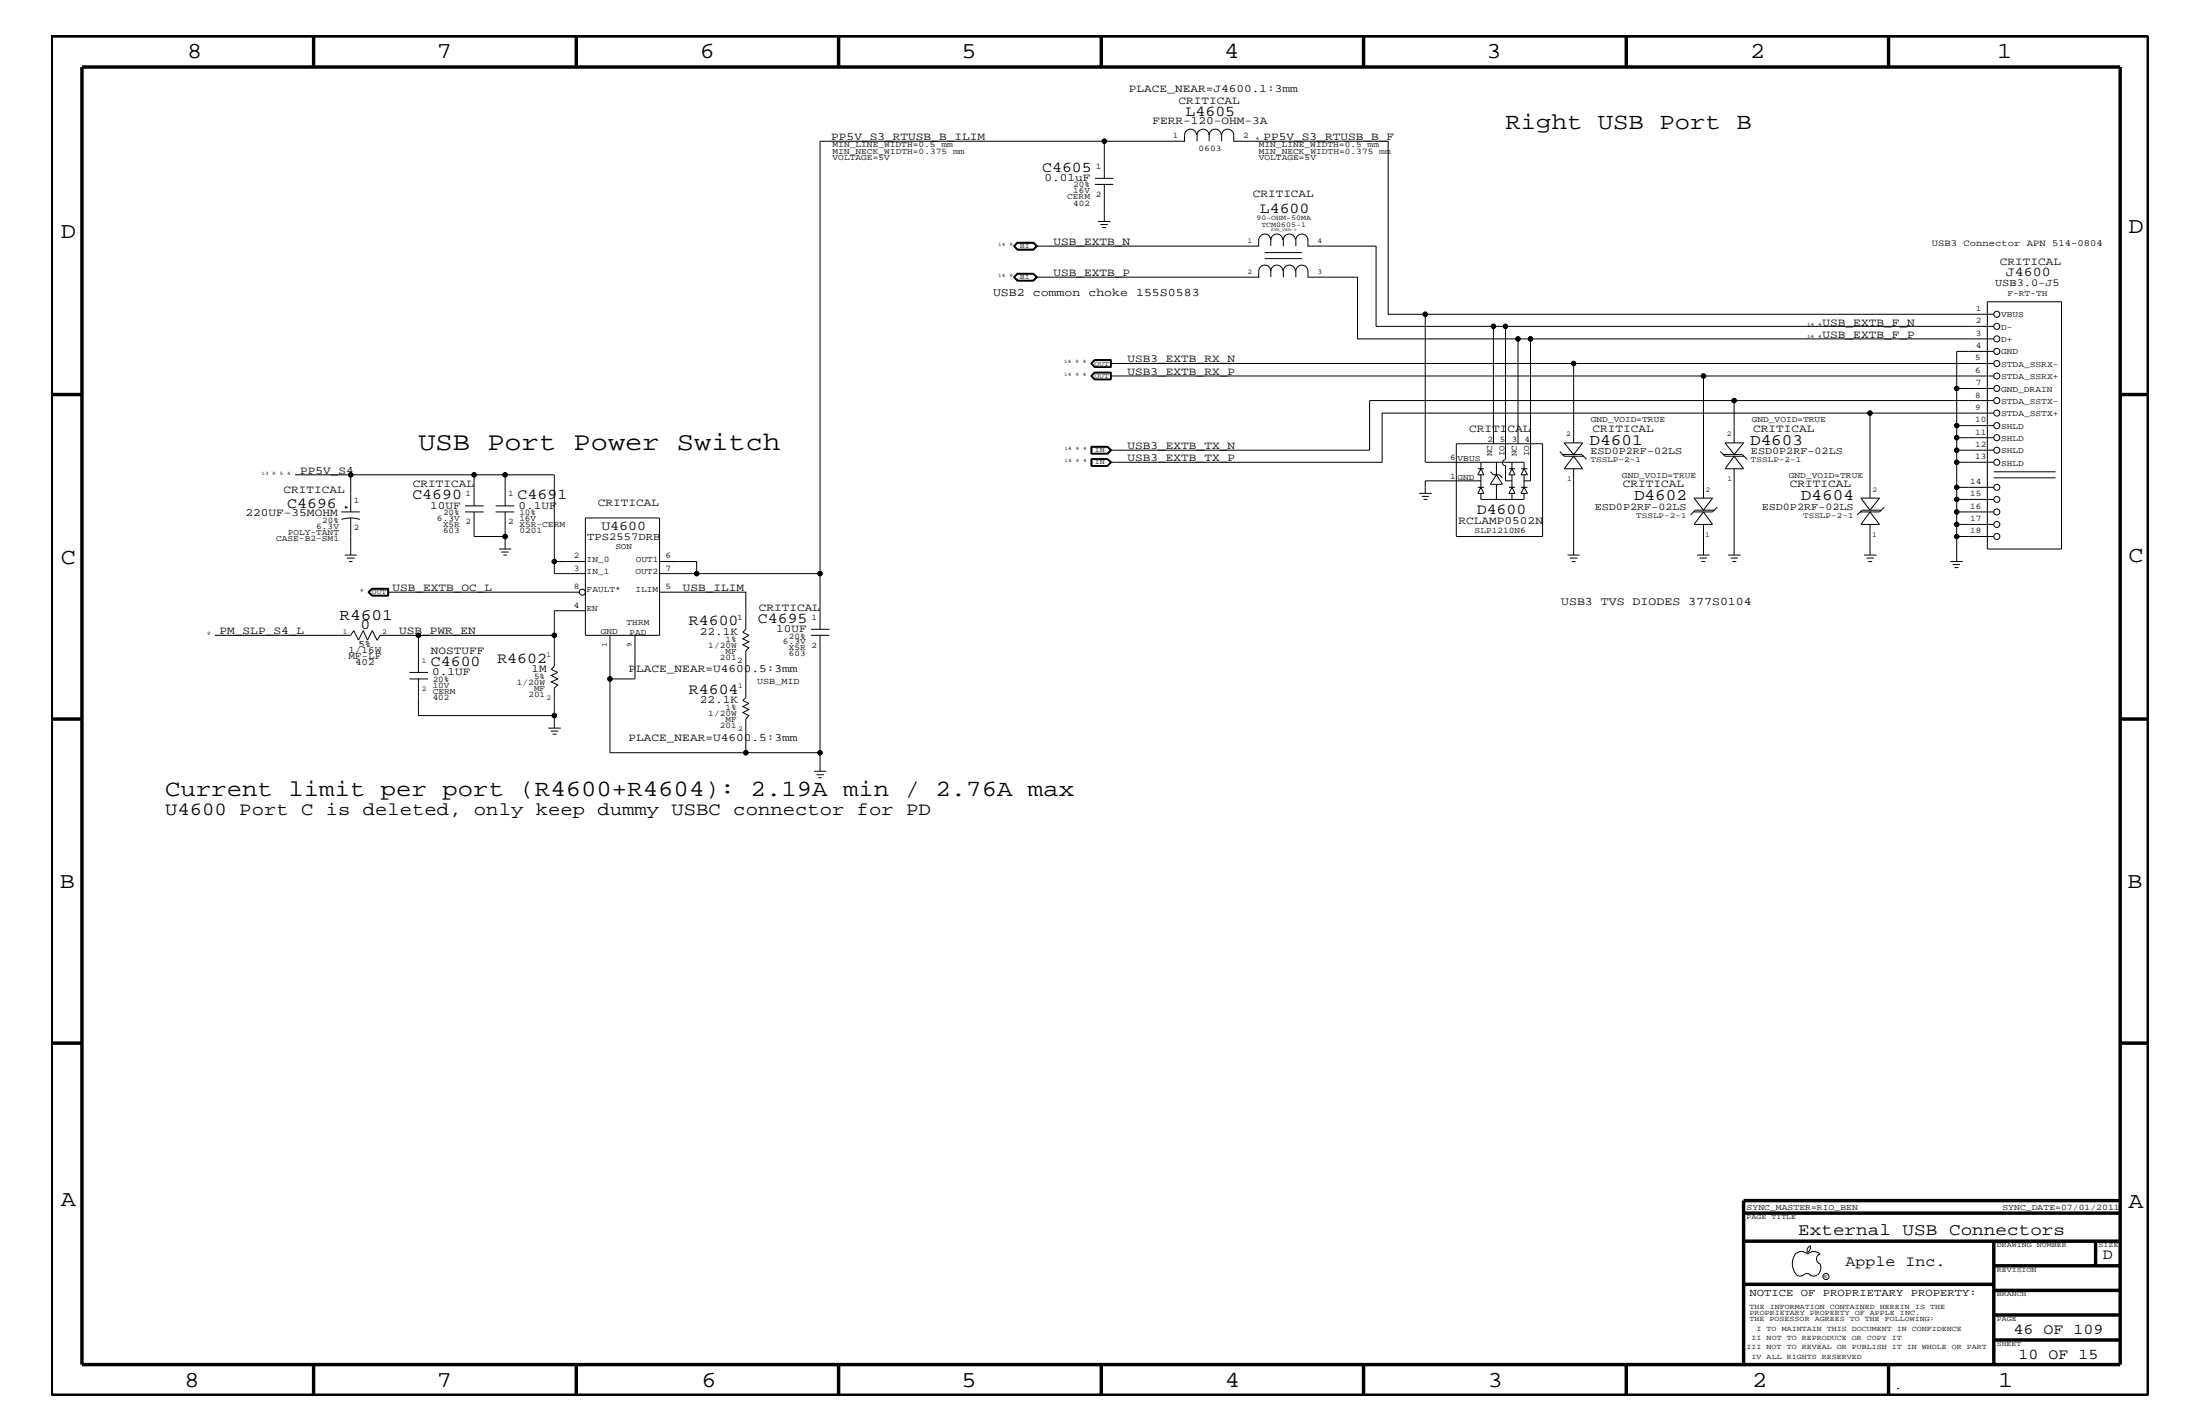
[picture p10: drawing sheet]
<svg xmlns="http://www.w3.org/2000/svg" width="432mm" height="279mm" viewBox="0 0 432 279" stroke-linecap="round" stroke-linejoin="round" font-family="sans-serif">
<g fill="none" stroke="#000" stroke-width=".2">
<path d="M214.9 36.2h3.6M214.9 35h3.6M216.7 27.7h-55.7v84.9M216.7 36.2v7.3M234.9 26.5a1.19 1.19 0 0 0-1.2-1.2 1.19 1.19 0 0 0-1.2 1.2v1.2h-15.8v7.3M237.3 26.5a1.19 1.19 0 0 1 1.2-1.2 1.19 1.19 0 0 1 1.2 1.2M237.3 26.5a1.19 1.19 0 0 0-1.2-1.2 1.19 1.19 0 0 0-1.1 1.2v1.2M237.3 26.5v1.2M239.8 27.7v-1.2a1.19 1.19 0 0 1 1.2-1.2 1.19 1.19 0 0 1 1.1 1.2v1.2h30.4v34h7.2M199 48.3l.7-.7h3.2l.6 .7-.6 .8M199 48.3l.7 .8h3.2M199 48.3l.6-.8h3.3l.7 .8-.7 .8"/>
<path d="M199 48.3l.6 .8h3.3M199 54.4l.7-.7h3.2l.6 .7-.6 .7h-3.2zM199.1 48.3l.6-.6h3.1l.7 .6-.7 .7h-3.1zM199.1 54.4l.6-.7h3.1l.7 .7-.7 .7h-3.1zM199.1 48.3l.6-.6h3.1l.6 .6-.6 .6h-3.1zM199.1 54.4l.6-.6h3.1l.6 .6-.6 .6h-3.1zM199.6 53.6h3.3l.7 .8-.7 .7h-3.3l-.6-.7zM215.5 43.5h2.4M216 44.1h1.4M216.3 44.6h.8M248.2 49.6h7.3M248.2 50.7h7.3"/>
<path d="M249.4 47.1a1.19 1.19 0 0 0-1.2-1.2 1.19 1.19 0 0 0-1.1 1.2v1.2h-43.7M249.4 53.2a1.19 1.19 0 0 0-1.2-1.2 1.19 1.19 0 0 0-1.1 1.2v1.2h-43.7M249.4 53.2a1.19 1.19 0 0 1 1.2-1.2 1.19 1.19 0 0 1 1.2 1.2M249.4 47.1a1.19 1.19 0 0 1 1.2-1.2 1.19 1.19 0 0 1 1.2 1.2M249.4 47.1v1.2M249.4 53.2v1.2M254.3 53.2a1.19 1.19 0 0 0-1.2-1.2 1.19 1.19 0 0 0-1.2 1.2v1.2M254.3 47.1a1.19 1.19 0 0 0-1.2-1.2 1.19 1.19 0 0 0-1.2 1.2v1.2M254.3 54.4v-1.2a1.19 1.19 0 0 1 1.2-1.2 1.19 1.19 0 0 1 1.2 1.2v1.2h9.7v12.1h31.5M254.3 48.3v-1.2a1.19 1.19 0 0 1 1.2-1.2 1.19 1.19 0 0 1 1.2 1.2v1.2h13.4v15.7h23M390.1 59.2h14.5v48.5h-14.5zM214.1 71.3l.8 .8"/>
<path d="M214.1 71.3l.8-.7h3.1v1.5M214.1 73.8l.8 .7M214.3 73.8l.6-.6h3v1.2h-3zM214.8 70.6h3.3v1.5h-3.3l-.7-.8zM214.8 73h3.3v1.5h-3.3l-.7-.7zM214.9 72h3.1M214.9 73.1h3.1v1.4h-3.1M214.9 70.7l-.7 .6 .7 .7M214.9 70.7h3.1M214.9 70.7l-.6 .6 .6 .7M214.9 73.1l-.8 .7M214.9 73.1l-.7 .7 .7 .7"/>
<path d="M217.9 70.7v1.3M217.9 71.3h173.4M217.9 73.8h173.4M295.5 64h-2.4v23.1M300.4 66.5h-2.5v20.6M308.9 71.3v15.6M334.3 73.8v23.9M340.4 78.6h-71.6v9.7h-50.9M391.3 76.2h-7.3v7.3h7.3M391.3 78.6h-50.9v8.3M391.3 64h-95.8v26.1M391.3 66.5h-90.9v27.8h-1.3"/>
<path d="M391.3 61.7h-111.6v29h19.4M391.3 68.9h-7.3v7.3M57.9 93.2h10.9M67.6 99.5h.6M67.9 99.3v.6M91.3 99.3h3.6M93 93.2h-24.2v7.2M97.3 99.3h3.6M99.1 93.2h9.7v17h6.1M99.1 93.2h-6.1v6.1M99.1 93.2v6.1M214.1 87.6h3.3l.8 .7-.8 .8h-3.3z"/>
<path d="M214.1 90h3.3l.8 .7-.8 .8h-3.3zM214.2 90v1.5M214.3 87.7h3l.6 .6-.6 .6h-3M214.3 87.7v1.3M217.3 90.1l.6 .6-.6 .7M217.3 87.7l.8 .6-.8 .7M217.3 87.7h-3.1v1.3h3.1M217.3 87.7l.7 .6-.7 .7M217.3 90.1h-3v1.3h3M217.3 90l.8 .7-.8 .8M217.3 90.1l.7 .6-.7 .7M278.6 96.8h2.4"/>
<path d="M279.1 97.4h1.4M279.4 98h.8M285.8 87.1h17v18.2h-17zM290.1 95.6h1.2M290.1 92h1.2M290.7 95.6l.6 1.2h-1.2zM290.7 90.7v1.3l.6 1.2h-1.2l.6-1.2M290.7 96.8v1.2h8.4v-1.2M290.7 93.2v2.4M290.7 94.3h-11v2.5M292.5 92.6l.6 .6h1.2l.6 .6M293.7 93.2l1.2 1.8h-2.4z"/>
<path d="M293.7 90.7v2.5M293.7 95v3M295.5 90.2a.59 .59 0 0 0-.6 .6 .59 .59 0 0 0 .6 .6v2.9h1.3M296.2 95.6h1.1M296.2 92h1.1M296.8 95.6l.5 1.2h-1.1zM296.8 92l.5 1.2h-1.1zM296.8 90.7v1.3M296.8 93.2v2.4M296.8 96.8v1.2M298.5 95.6h1.3M298.5 92h1.3"/>
<path d="M299.1 90.7h.1M299.1 92l.7 1.2h-1.3zM299.1 90.7v1.3M299.1 93.2v2.4M299.1 95.6l.7 1.2h-1.3zM306.2 88.6l.8 .9h3.8M306.7 89.2h3.8l.9 .9M307 86.9h3.6l-1.7 2.3zM308.9 89.5l1.7 2.5h-3.6zM308.9 92v16.9M332.5 97.7h3.6l-1.8 2.4zM337.1 99.5l-1 .9h-3.7"/>
<path d="M337.7 88.6l.9 .9h3.7M338.2 89.2h3.8l.9 .9M338.6 86.9h3.6l-1.8 2.3zM340.4 89.5l1.8 2.5h-3.6zM340.4 92v16.9M365.3 97.7h3.6l-1.9 2.4zM367 81.1h-95.7v9.6h-53.4M369.8 99.5l-.9 .9h-3.8M384 83.5v2.4M391.3 98h-7.3v2.4M391.3 95.6h-7.3v2.4M391.3 90.7h-7.3v4.9"/>
<path d="M391.3 88.3h-7.3v2.4M391.3 85.9h-7.3v2.4M391.3 81.1h-24.3v16.6M391.3 93.8h12.1M391.3 92.6h12.1M67 100.4h3.6M67 101.9a5.8 5.8 0 0 1 3.6 0M67.6 108.9h2.4M68.1 109.5h1.5M68.5 110.2h.7M68.8 101.6v7.3M72.2 116.2l.8-.8h3.3v1.6h-3.3z"/>
<path d="M73 115.5h3.2v1.4h-3.2l-.7-.7zM73.1 115.5l-.7 .7 .7 .7M76.1 116.2h37.6M76.1 115.6h-3l-.6 .6 .6 .6h3M76.1 115.5v1.4M91.3 100.4h3.6M93 100.4v4.9h6.1M97.3 100.4h3.6M98 107.7h2.3M98.4 108.3h1.4M98.8 108.9h.7M99.1 100.4v7.3"/>
<path d="M108.8 110.2v2.4h6.1M114.9 119.8h-6.1v11l-.6 .5 1.3 .6-1.3 .6 1.3 .7-1.3 .6 1.3 .6-.7 .6v7.9M114.9 101.6h14.6v23.1h-14.6zM129.5 116.2h16.9v7.3l-.6 .6 1.2 .6-1.2 .6 1.2 .6-1.2 .6 1.2 .6-.6 .6v9.1l-.6 .6 1.2 .6-1.2 .6 1.2 .6-1.2 .6 1.2 .6-.6 .7v6.6h14.6M129.5 110.2h7.2v2.4h-7.2M136.7 112.6h24.3v10.9M307.7 108.9h2.3M308.1 109.5h1.5M308.5 110.2h.7M333.1 108.9h2.4M333.6 109.5h1.4M333.9 110.2h.8"/>
<path d="M334.3 100.4l1.8 2.5h-3.6zM334.3 102.9v6M336.5 100.1h-3.8l-.9 .9M339.2 108.9h2.4M339.7 109.5h1.4M340 110.2h.8M365.8 108.9h2.5M366.4 109.5h1.4M366.7 110.2h.8M367 100.4l1.9 2.5h-3.6zM367 102.9v6M369.2 100.1h-3.7l-1 .9"/>
<path d="M382.8 110.2h2.4M383.3 110.8h1.4M383.6 111.4h.8M391.3 105.3h-7.3v4.9M391.3 102.9h-7.3v2.4M391.3 100.4h-7.3v2.5M42.2 124.7h26.6l.6-1 1 1.9 .9-1.9 .8 1.9 1-1.9 .9 1.9M80.3 133.2h3.7M80.3 131.9h3.7M82.1 124.7v7.2M82.1 133.2v7.2h26.7M108.8 124.7h-34.2l-.6 1"/>
<path d="M119.7 124.7v23h26.7M124.6 124.7v8.5h-4.9M159.2 124.7h3.6M159.2 123.5h3.6M161 124.7v26.6M107.6 142.9h2.5M108.1 143.5h1.5M108.5 144h.7M159.8 151.3h2.3M160.3 152h1.4M160.6 152.6h.7M352.3 246.1a1.69 1.69 0 0 1 2.5 0"/>
<path d="M352.4 246a3.3 3.3 0 0 0 .2 4.1M352.6 250.2l.7 .2 .7-.2M354 250.2l.7-.3 .7 .3M354.8 246.1a1.69 1.69 0 0 1 2.4 0M355.2 250.2l.7 .2 .7-.2M355.3 244.4v.3a1.18 1.18 0 0 1-.6 1.1M355.4 244.4a.99 .99 0 0 0-.6 1.4M357.2 246a1.04 1.04 0 0 0-.7 1 1.04 1.04 0 0 0 .7 1M357.3 248l.1 .7a2.11 2.11 0 0 1-.6 1.5"/>
<circle cx="216.7" cy="27.7" r=".42"/>
<circle cx="279.7" cy="61.7" r=".42"/>
<circle cx="293.1" cy="64" r=".42"/>
<circle cx="295.5" cy="64" r=".42"/>
<circle cx="297.9" cy="66.5" r=".42"/>
<circle cx="300.4" cy="66.5" r=".42"/>
<circle cx="308.9" cy="71.3" r=".42"/>
<circle cx="334.3" cy="73.8" r=".42"/>
<circle cx="340.4" cy="78.6" r=".42"/>
<circle cx="384" cy="76.2" r=".42"/>
<circle cx="391.9" cy="71.3" r=".59"/>
<circle cx="391.9" cy="73.8" r=".59"/>
<circle cx="391.9" cy="64" r=".59"/>
<circle cx="391.9" cy="66.5" r=".59"/>
<circle cx="391.9" cy="76.2" r=".59"/>
<circle cx="391.9" cy="68.9" r=".59"/>
<circle cx="391.9" cy="61.7" r=".59"/>
<circle cx="391.9" cy="78.6" r=".59"/>
<circle cx="68.8" cy="93.2" r=".42"/>
<circle cx="93" cy="93.2" r=".42"/>
<circle cx="99.1" cy="93.2" r=".42"/>
<circle cx="367" cy="81.1" r=".42"/>
<circle cx="384" cy="90.7" r=".42"/>
<circle cx="384" cy="83.5" r=".42"/>
<circle cx="384" cy="98" r=".42"/>
<circle cx="384" cy="95.6" r=".42"/>
<circle cx="384" cy="85.9" r=".42"/>
<circle cx="384" cy="88.3" r=".42"/>
<circle cx="391.9" cy="83.5" r=".59"/>
<circle cx="391.9" cy="90.7" r=".59"/>
<circle cx="391.9" cy="98" r=".59"/>
<circle cx="391.9" cy="81.1" r=".59"/>
<circle cx="391.9" cy="95.6" r=".59"/>
<circle cx="391.9" cy="85.9" r=".59"/>
<circle cx="391.9" cy="88.3" r=".59"/>
<circle cx="99.1" cy="105.3" r=".42"/>
<circle cx="108.8" cy="110.2" r=".42"/>
<circle cx="114.3" cy="116.2" r=".59"/>
<circle cx="136.7" cy="112.6" r=".42"/>
<circle cx="161" cy="112.6" r=".42"/>
<circle cx="384" cy="100.4" r=".42"/>
<circle cx="384" cy="102.9" r=".42"/>
<circle cx="384" cy="105.3" r=".42"/>
<circle cx="391.9" cy="100.4" r=".59"/>
<circle cx="391.9" cy="102.9" r=".59"/>
<circle cx="391.9" cy="105.3" r=".59"/>
<circle cx="82.1" cy="124.7" r=".42"/>
<circle cx="108.8" cy="124.7" r=".42"/>
<circle cx="119.7" cy="133.2" r=".42"/>
<circle cx="108.8" cy="140.4" r=".42"/>
<circle cx="146.4" cy="147.7" r=".42"/>
<circle cx="161" cy="147.7" r=".42"/>
<circle cx="358.4" cy="250.5" r=".59"/>
</g>
<g fill="none" stroke="#000" stroke-width=".68" stroke-linecap="butt">
<path d="M10.1 7.1h411.5v266.7h-411.5zM16.1 13.2h400v254.5h-400zM61.6 7.1v6.1M113.1 7.1v6.1M164.6 7.1v6.1M216.2 7.1v6.1M267.6 7.1v6.1M319.2 7.1v6.1M370.7 7.1v6.1M10.1 77.4h6M416.1 77.4h5.5M10.1 141.1h6"/>
<path d="M416.1 141.1h5.5M10.1 204.7h6M416.1 204.7h5.5M342.2 238h73.9M416.1 235.6h-73.9v32.1M342.2 243.5h73.9M342.2 252h49.1M391.3 248.4h24.8M391.3 243.5v24.2M391.3 258h24.8M391.3 253.2h24.8M411.3 243.5v4.9"/>
<path d="M61.6 267.7v6.1M113.1 267.7v6.1M164.6 267.7v6.1M216.2 268v5.8M267.6 267.7v6.1M319.2 267.7v6.1M370.7 267.7v6.1M391.3 262.9h24.8"/>
</g>
<g fill="#000">
<circle cx="216.7" cy="27.7" r=".42"/>
<circle cx="279.7" cy="61.7" r=".42"/>
<circle cx="293.1" cy="64" r=".42"/>
<circle cx="295.5" cy="64" r=".42"/>
<circle cx="297.9" cy="66.5" r=".42"/>
<circle cx="300.4" cy="66.5" r=".42"/>
<circle cx="308.9" cy="71.3" r=".42"/>
<circle cx="334.3" cy="73.8" r=".42"/>
<circle cx="340.4" cy="78.6" r=".42"/>
<circle cx="384" cy="76.2" r=".42"/>
<circle cx="68.8" cy="93.2" r=".42"/>
<circle cx="93" cy="93.2" r=".42"/>
<circle cx="99.1" cy="93.2" r=".42"/>
<circle cx="367" cy="81.1" r=".42"/>
<circle cx="384" cy="90.7" r=".42"/>
<circle cx="384" cy="83.5" r=".42"/>
<circle cx="384" cy="98" r=".42"/>
<circle cx="384" cy="95.6" r=".42"/>
<circle cx="384" cy="85.9" r=".42"/>
<circle cx="384" cy="88.3" r=".42"/>
<circle cx="99.1" cy="105.3" r=".42"/>
<circle cx="108.8" cy="110.2" r=".42"/>
<circle cx="136.7" cy="112.6" r=".42"/>
<circle cx="161" cy="112.6" r=".42"/>
<circle cx="384" cy="100.4" r=".42"/>
<circle cx="384" cy="102.9" r=".42"/>
<circle cx="384" cy="105.3" r=".42"/>
<circle cx="82.1" cy="124.7" r=".42"/>
<circle cx="108.8" cy="124.7" r=".42"/>
<circle cx="119.7" cy="133.2" r=".42"/>
<circle cx="108.8" cy="140.4" r=".42"/>
<circle cx="146.4" cy="147.7" r=".42"/>
<circle cx="161" cy="147.7" r=".42"/>
</g>
<text font-size="5.1" x="82.1" y="88.3">USB Port Power Switch</text>
<g font-size="4.6">
<text x="295.5" y="25.3">Right USB Port B</text>
<text x="32.4" y="156.2">Current limit per port (R4600+R4604): 2.19A min / 2.76A max</text>
</g>
<g font-size="4.5">
<text x="36.7" y="11.5">8</text>
<text x="85.8" y="11.5">7</text>
<text x="137.3" y="11.5">6</text>
<text x="188.7" y="11.5">5</text>
<text x="240.3" y="11.5">4</text>
<text x="291.8" y="11.5">3</text>
<text x="343.5" y="11.5">2</text>
<text x="392" y="11.5">1</text>
<text x="11.9" y="46.8">D</text>
<text x="417.7" y="45.7">D</text>
<text x="11.9" y="110.6">C</text>
<text x="417.7" y="110.3">C</text>
<text x="11.8" y="174.3">B</text>
<text x="417.6" y="174.2">B</text>
<text x="11.9" y="236.7">A</text>
<text x="417.7" y="237.1">A</text>
<text x="36.2" y="272.1">8</text>
<text x="85.8" y="272.1">7</text>
<text x="137.7" y="272.1">6</text>
<text x="188.7" y="272.1">5</text>
<text x="240.4" y="272.1">4</text>
<text x="292" y="272.1">3</text>
<text x="343.9" y="272.1">2</text>
<text x="392.2" y="272.1">1</text>
</g>
<text font-size="3.6" x="32.4" y="159.9">U4600 Port C is deleted, only keep dummy USBC connector for PD</text>
<text font-size="3.4" x="352.9" y="242.3">External USB Connectors</text>
<g font-size="3.1">
<text x="312" y="87.2">D4601</text>
<text x="343.5" y="87.2">D4603</text>
<text x="320.7" y="98.2">D4602</text>
<text x="353.5" y="98.2">D4604</text>
<text x="66.6" y="121.7">R4601</text>
</g>
<g font-size="3">
<text x="232.7" y="22.7">L4605</text>
<text x="204.6" y="33.7">C4605</text>
<text x="247.3" y="41.9">L4600</text>
<text x="56.4" y="99.6">C4696</text>
<text x="80.9" y="98">C4690</text>
<text x="101.6" y="98">C4691</text>
<text x="289.9" y="100.9">D4600</text>
<text x="70.7" y="123.4">0</text>
<text x="135.2" y="122.7">R4600</text>
<text x="148.8" y="122.3">C4695</text>
<text x="84.6" y="130.8">C4600</text>
<text x="97.6" y="130">R4602</text>
<text x="135.2" y="136.1">R4604</text>
<text x="362.2" y="248.4">Apple Inc.</text>
<text x="412.7" y="247.1">D</text>
<text x="395.2" y="261.6">46 OF 109</text>
<text x="396.2" y="266.6">10 OF 15</text>
</g>
<g font-size="2.6">
<text x="393.7" y="54.2">J4600</text>
<text x="118" y="104">U4600</text>
</g>
<g font-size="2.3">
<text x="194.9" y="58">USB2 common choke 155S0583</text>
<text x="306.4" y="118.6">USB3 TVS DIODES 377S0104</text>
</g>
<g font-size="2.2">
<text x="221.6" y="18">PLACE_NEAR=J4600.1:3mm</text>
<text x="231.3" y="20.4">CRITICAL</text>
<text x="163.2" y="27.5">PP5V_S3_RTUSB_B_ILIM</text>
<text x="226.2" y="24.4">FERR-120-OHM-3A</text>
<text x="248" y="27.5">PP5V_S3_RTUSB_B_F</text>
<text x="205" y="35.6">0.01uF</text>
<text x="245.9" y="38.6">CRITICAL</text>
<text x="206.8" y="48">USB_EXTB_N</text>
<text x="392.5" y="51.9">CRITICAL</text>
<text x="206.8" y="54.1">USB_EXTB_P</text>
<text x="357.7" y="63.9">USB_EXTB_F_N</text>
<text x="221.3" y="71.1">USB3_EXTB_RX_N</text>
<text x="357.7" y="66.2">USB_EXTB_F_P</text>
<text x="221.3" y="73.5">USB3_EXTB_RX_P</text>
<text x="221.3" y="88.1">USB3_EXTB_TX_N</text>
<text x="288.4" y="84.7">CRITICAL</text>
<text x="312.6" y="84.7">CRITICAL</text>
<text x="344.1" y="84.7">CRITICAL</text>
<text x="58.9" y="92.9">PP5V_S4</text>
<text x="81" y="95.6">CRITICAL</text>
<text x="221.3" y="90.5">USB3_EXTB_TX_P</text>
<text x="318.5" y="95.6">CRITICAL</text>
<text x="351.3" y="95.6">CRITICAL</text>
<text x="48.2" y="101.3">220UF-35MOHM</text>
<text x="55.6" y="96.8">CRITICAL</text>
<text x="84.4" y="99.9">10UF</text>
<text x="101.8" y="99.9">0.1UF</text>
<text x="117.3" y="99.3">CRITICAL</text>
<text x="286.3" y="102.9">RCLAMP0502N</text>
<text x="77" y="115.9">USB_EXTB_OC_L</text>
<text x="134" y="115.9">USB_ILIM</text>
<text x="148.9" y="119.8">CRITICAL</text>
<text x="43.1" y="124.4">PM_SLP_S4_L</text>
<text x="78.3" y="124.4">USB_PWR_EN</text>
<text x="137.3" y="124.6">22.1K</text>
<text x="152.3" y="124.1">10UF</text>
<text x="84.6" y="128.3">NOSTUFF</text>
<text x="104.3" y="131.9">1M</text>
<text x="123.4" y="131.9">PLACE_NEAR=U4600.5:3mm</text>
<text x="84.8" y="132.5">0.1UF</text>
<text x="137.3" y="137.9">22.1K</text>
<text x="123.4" y="145.3">PLACE_NEAR=U4600.5:3mm</text>
<text x="371.9" y="272.6">.</text>
</g>
<g font-size="2.1">
<text x="391.6" y="56.1">USB3.0-J5</text>
<text x="115.2" y="105.9">TPS2557DRB</text>
<text x="343.4" y="254.4">NOTICE OF PROPRIETARY PROPERTY:</text>
</g>
<g font-size="2">
<text x="312.2" y="89.1">ESD0P2RF-02LS</text>
<text x="343.7" y="89.1">ESD0P2RF-02LS</text>
<text x="313" y="100">ESD0P2RF-02LS</text>
<text x="345.8" y="100">ESD0P2RF-02LS</text>
</g>
<g font-size="1.9">
<text x="379.1" y="48.3">USB3 Connector APN 514-0804</text>
<text x="68.4" y="129.3">MF-LF</text>
<text x="68.4" y="128">1/16W</text>
<text x="69.7" y="130.5">402</text>
<text x="70.4" y="126.9">5%</text>
</g>
<text font-size="1.8" x="148.6" y="134.1">USB_MID</text>
<g font-size="1.7">
<text x="163.4" y="28.9">MIN_LINE_WIDTH=0.5 mm</text>
<text x="230.2" y="27.1">1</text>
<text x="235.2" y="29.7">0603</text>
<text x="244" y="27.1">2</text>
<text x="247.1" y="28.9">MIN_LINE_WIDTH=0.5 mm</text>
<text x="163.4" y="30.2">MIN_NECK_WIDTH=0.375 mm</text>
<text x="163.4" y="31.4">VOLTAGE=5V</text>
<text x="215.1" y="33.1">1</text>
<text x="247.1" y="31.4">VOLTAGE=5V</text>
<text x="247.1" y="30.2">MIN_NECK_WIDTH=0.375 mm</text>
<text x="209.5" y="39.1">CERM</text>
<text x="210.7" y="36.8">20%</text>
<text x="210.7" y="37.9">16V</text>
<text x="210.7" y="40.3">402</text>
<text x="215.1" y="38.6">2</text>
<text x="394" y="58">F-RT-TH</text>
<text x="387.8" y="63.4">2</text>
<text x="387.8" y="65.9">3</text>
<text x="387.8" y="61.1">1</text>
<text x="392.8" y="62.3">VBUS</text>
<text x="392.8" y="64.7">D-</text>
<text x="387.7" y="70.7">5</text>
<text x="387.8" y="68.4">4</text>
<text x="392.8" y="72">STDA_SSRX-</text>
<text x="392.8" y="69.5">GND</text>
<text x="392.8" y="67.1">D+</text>
<text x="387.7" y="73.2">6</text>
<text x="387.8" y="75.6">7</text>
<text x="392.8" y="74.4">STDA_SSRX+</text>
<text x="392.8" y="76.8">GND_DRAIN</text>
<text x="312.3" y="82.8">GND_VOID=TRUE</text>
<text x="343.8" y="82.8">GND_VOID=TRUE</text>
<text x="387.7" y="82.8">10</text>
<text x="387.7" y="78">8</text>
<text x="387.7" y="80.5">9</text>
<text x="392.8" y="81.6">STDA_SSTX+</text>
<text x="392.8" y="79.2">STDA_SSTX-</text>
<text x="291.9" y="86.6">2</text>
<text x="292.9" y="89.5" transform="rotate(-90 292.9 89.5)">NC</text>
<text x="294.4" y="86.6">5</text>
<text x="295.3" y="89.5" transform="rotate(-90 295.3 89.5)">IO</text>
<text x="296.8" y="86.6">3</text>
<text x="297.7" y="89.5" transform="rotate(-90 297.7 89.5)">NC</text>
<text x="299.2" y="86.6">4</text>
<text x="300.1" y="89.5" transform="rotate(-90 300.1 89.5)">IO</text>
<text x="387.7" y="85.3">11</text>
<text x="387.7" y="87.7">12</text>
<text x="392.8" y="88.9">SHLD</text>
<text x="392.8" y="86.5">SHLD</text>
<text x="392.8" y="84.1">SHLD</text>
<text x="284.6" y="93.9">1</text>
<text x="284.6" y="90.3">6</text>
<text x="286.1" y="94.2">GND</text>
<text x="286.1" y="90.5">VBUS</text>
<text x="318.3" y="93.8">GND_VOID=TRUE</text>
<text x="351.1" y="93.8">GND_VOID=TRUE</text>
<text x="386.7" y="95">14</text>
<text x="387.7" y="90.1">13</text>
<text x="392.8" y="91.4">SHLD</text>
<text x="69.4" y="98.7">1</text>
<text x="87" y="101">20%</text>
<text x="91.4" y="97.4">1</text>
<text x="99.7" y="97.4">1</text>
<text x="101.9" y="101">10%</text>
<text x="386.7" y="97.4">15</text>
<text x="386.7" y="99.9">16</text>
<text x="54.2" y="106.1">CASE-B2-SM1</text>
<text x="56.5" y="104.9">POLY-TANT</text>
<text x="62.1" y="103.8">6.3V</text>
<text x="63.2" y="102.6">20%</text>
<text x="69.4" y="104.1">2</text>
<text x="85.8" y="102.1">6.3V</text>
<text x="87" y="104.6">603</text>
<text x="87" y="103.3">X5R 2</text>
<text x="99.7" y="102.9">2 X5R-CERM</text>
<text x="101.9" y="102.1">16V</text>
<text x="101.9" y="104.6">0201</text>
<text x="120.8" y="107.8">SON</text>
<text x="289.4" y="104.6">SLP1210N6</text>
<text x="386.7" y="102.2">17</text>
<text x="386.7" y="104.7">18</text>
<text x="112.6" y="109.5">2</text>
<text x="112.6" y="112">3</text>
<text x="115.1" y="112.6">IN_1</text>
<text x="115.1" y="110.2">IN_0</text>
<text x="124.7" y="112.6">OUT2</text>
<text x="124.8" y="110.3">OUT1</text>
<text x="130.6" y="109.5">6</text>
<text x="130.6" y="112">7</text>
<text x="112.6" y="119.2">4</text>
<text x="112.6" y="115.6">8</text>
<text x="115.1" y="116.2">FAULT*</text>
<text x="115.1" y="119.8">EN</text>
<text x="124.7" y="116.2">ILIM</text>
<text x="130.6" y="115.6">5</text>
<text x="117.9" y="124.4">GND</text>
<text x="123" y="122.6">THRM</text>
<text x="123.6" y="124.7">PAD</text>
<text x="142.4" y="125.9">1%</text>
<text x="144.7" y="121.7">1</text>
<text x="154.9" y="125.3">20%</text>
<text x="159.3" y="121.7">1</text>
<text x="139" y="127.1">1/20W</text>
<text x="141.3" y="129.6">201</text>
<text x="142.4" y="128.3">MF</text>
<text x="144.7" y="130.2">2</text>
<text x="153.7" y="126.4">6.3V</text>
<text x="154.9" y="128.8">603</text>
<text x="154.9" y="127.6">X5R</text>
<text x="159.3" y="127.1">2</text>
<text x="84.9" y="137.3">402</text>
<text x="84.9" y="136.1">CERM</text>
<text x="84.9" y="133.8">20%</text>
<text x="84.9" y="134.9">10V</text>
<text x="101.4" y="134.4">1/20W</text>
<text x="103.7" y="136.8">201</text>
<text x="104.8" y="133.2">5%</text>
<text x="104.8" y="135.6">MF</text>
<text x="139" y="140.4">1/20W</text>
<text x="141.3" y="142.9">201</text>
<text x="142.4" y="141.7">MF</text>
<text x="142.4" y="139.2">1%</text>
<text x="342.8" y="237.4">SYNC_MASTER=RIO_BEN</text>
<text x="393" y="237.4">SYNC_DATE=07/01/2011</text>
</g>
<g font-size="1.6">
<text x="312.2" y="90.6">TSSLP-2-1</text>
<text x="343.7" y="90.6">TSSLP-2-1</text>
<text x="321.1" y="101.5">TSSLP-2-1</text>
<text x="353.9" y="101.5">TSSLP-2-1</text>
</g>
<g font-size="1.4">
<text x="244.9" y="47.7">1</text>
<text x="246.6" y="43.2">90-OHM-50MA</text>
<text x="247.6" y="44.6">TCM0605-1</text>
<text x="258.6" y="47.7">4</text>
<text x="200.2" y="48.7">BI</text>
<text x="244.9" y="53.8">2</text>
<text x="258.6" y="53.8">3</text>
<text x="200.2" y="54.7">BI</text>
<text x="214.8" y="71.7">OUT</text>
<text x="214.8" y="74.1">OUT</text>
<text x="214.9" y="88.7">IN</text>
<text x="307.4" y="85.5">2</text>
<text x="338.9" y="85.5">2</text>
<text x="214.9" y="91.1">IN</text>
<text x="307.6" y="94.3">1</text>
<text x="339.1" y="94.3">1</text>
<text x="334.8" y="96.5">2</text>
<text x="367.5" y="96.5">2</text>
<text x="334.7" y="105.3">1</text>
<text x="367.5" y="105.3">1</text>
<text x="73" y="116.5">OUT</text>
<text x="67.3" y="124.3">1</text>
<text x="75" y="124.3">2</text>
<text x="82.8" y="130.2">1</text>
<text x="107.3" y="128.9">1</text>
<text x="119.1" y="126.9" transform="rotate(-90 119.1 126.9)">1</text>
<text x="124" y="126.9" transform="rotate(-90 124 126.9)">9</text>
<text x="82.8" y="135.6">2</text>
<text x="107.3" y="137.4">2</text>
<text x="144.9" y="135">1</text>
<text x="144.9" y="143.5">2</text>
<text x="342.8" y="239.2">PAGE TITLE</text>
<text x="391.9" y="244.7">DRAWING NUMBER</text>
<text x="411.9" y="244.7">SIZE</text>
<text x="391.9" y="249.5">REVISION</text>
<text x="343.4" y="256.8">THE INFORMATION CONTAINED HEREIN IS THE</text>
<text x="391.9" y="254.4">BRANCH</text>
<text x="343.4" y="258">PROPRIETARY PROPERTY OF APPLE INC.</text>
<text x="343.4" y="259.3">THE POSESSOR AGREES TO THE FOLLOWING:</text>
<text x="343.8" y="262.9">II NOT TO REPRODUCE OR COPY IT</text>
<text x="344.8" y="261.1">I TO MAINTAIN THIS DOCUMENT IN CONFIDENCE</text>
<text x="391.9" y="259.3">PAGE</text>
<text x="342.8" y="264.7">III NOT TO REVEAL OR PUBLISH IT IN WHOLE OR PART</text>
<text x="343.8" y="266.6">IV ALL RIGHTS RESERVED</text>
<text x="391.9" y="264.1">SHEET</text>
</g>
<g font-size="1">
<text x="246.5" y="27.5">4</text>
<text x="195.9" y="48.3">14</text>
<text x="198.1" y="48.3">9</text>
<text x="195.9" y="54.4">14</text>
<text x="198.1" y="54.4">9</text>
<text x="354.7" y="63.9">14</text>
<text x="356.9" y="63.9">4</text>
<text x="208.9" y="71.3">14</text>
<text x="211.1" y="71.3">9</text>
<text x="212.5" y="71.3">4</text>
<text x="354.7" y="66.2">14</text>
<text x="356.9" y="66.2">4</text>
<text x="208.9" y="73.8">14</text>
<text x="211.1" y="73.8">9</text>
<text x="212.5" y="73.8">4</text>
<text x="209" y="88.3">14</text>
<text x="211.2" y="88.3">9</text>
<text x="212.6" y="88.3">4</text>
<text x="51.3" y="93.2">13 9</text>
<text x="54.9" y="93.2">5</text>
<text x="56.4" y="93.2">4</text>
<text x="209" y="90.7">14</text>
<text x="211.2" y="90.7">9</text>
<text x="212.6" y="90.7">4</text>
<text x="70.7" y="116.2">9</text>
<text x="40.6" y="124.7">9</text>
<text x="358.1" y="250.7">R</text>
</g>
<text font-size=".8" x="249.4" y="45.4">SYM_VER-1</text>
</svg>
